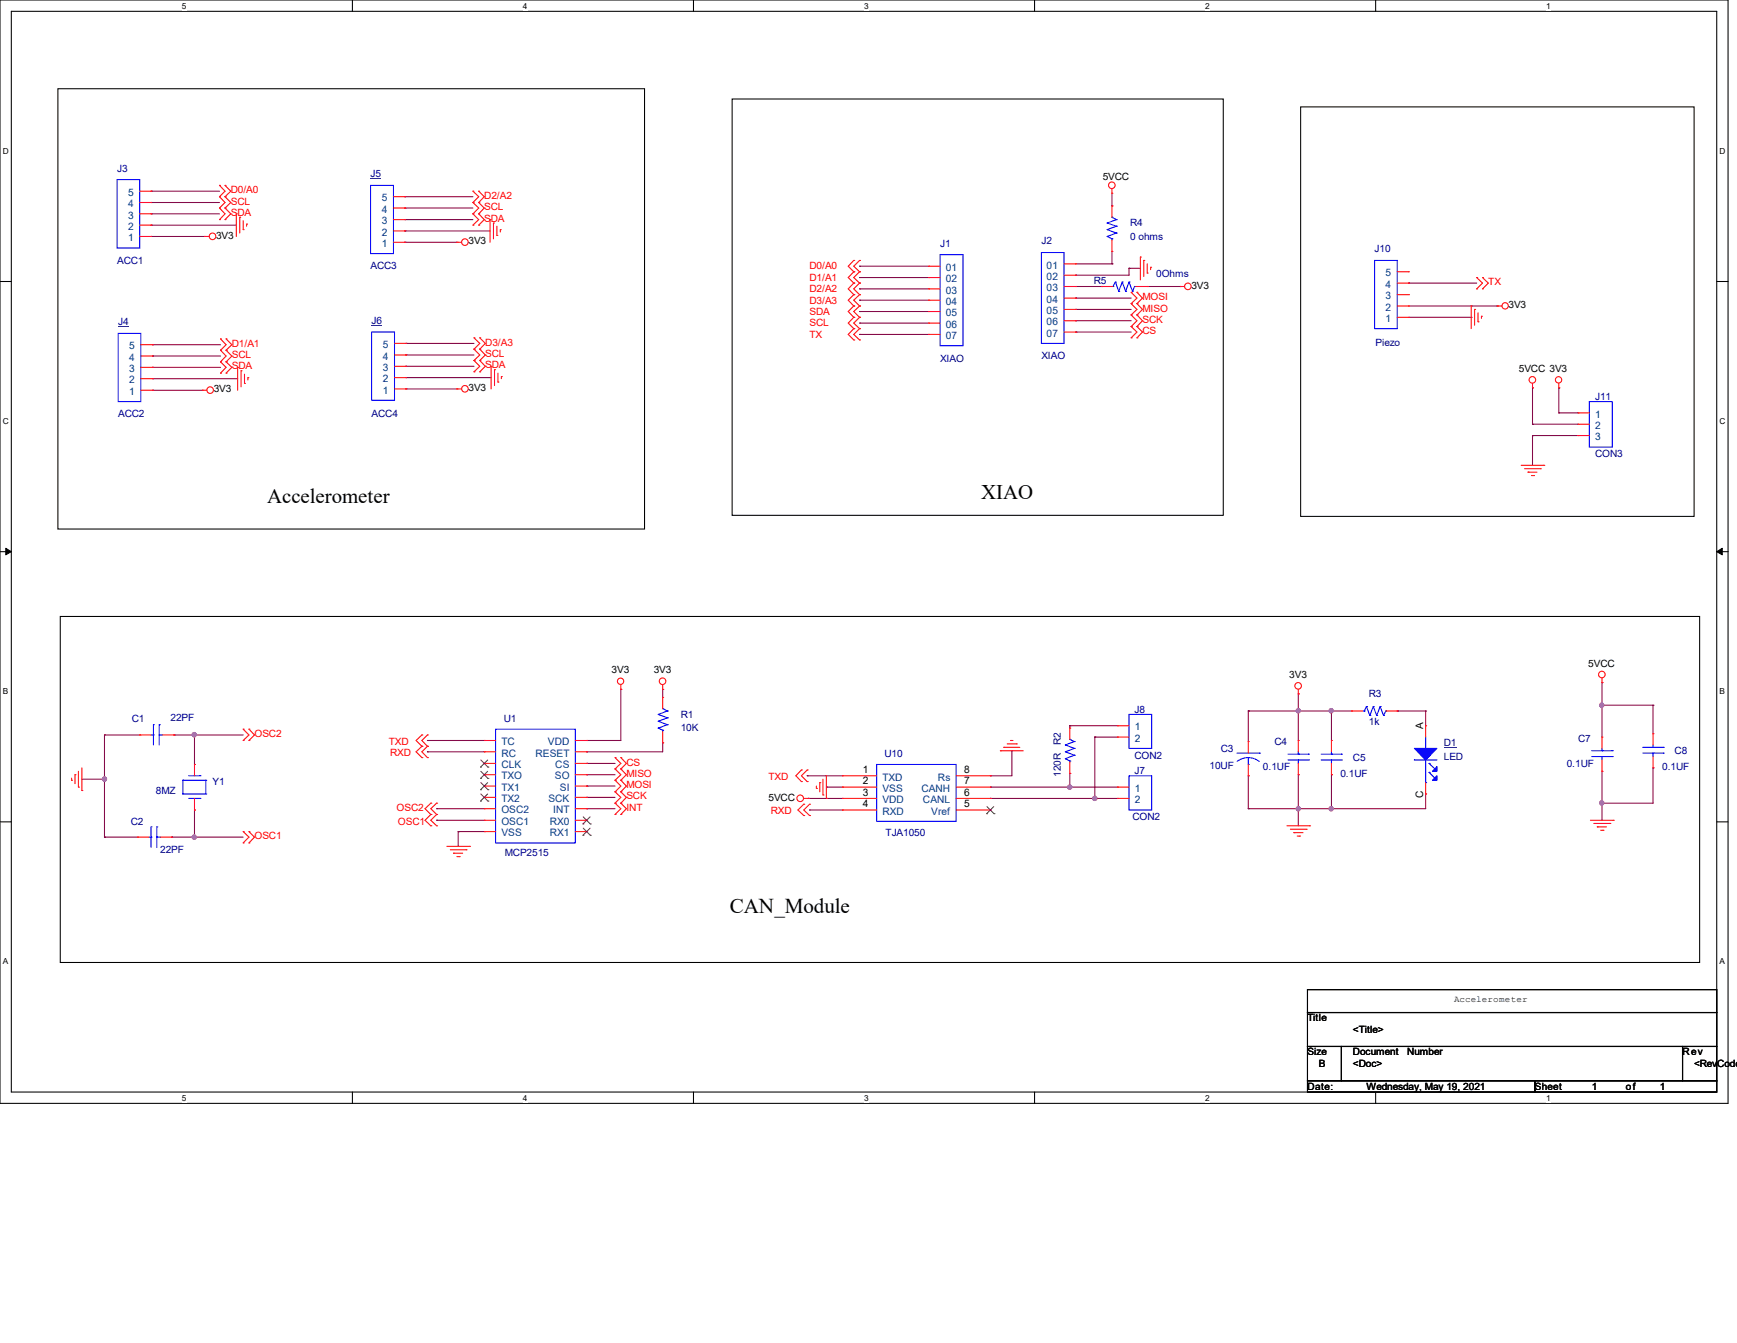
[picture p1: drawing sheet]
<svg xmlns="http://www.w3.org/2000/svg" width="279mm" height="216mm" viewBox="0 0 279 216" stroke-linecap="round" stroke-linejoin="round" font-family="sans-serif">
<path d="M0 0h278v177.4h-278zM1.8 1.8h274.3v173.8h-274.3z" fill="none" stroke="#000" stroke-width=".17"/>
<g fill="#fff">
<path d="M29.3 .2h.7v1.5h-.7z"/>
<path d="M29.3 175.8h.7v1.4h-.7z"/>
</g>
<path d="M56.7 0v1.8M56.7 175.6v1.8" fill="none" stroke="#000" stroke-width=".17"/>
<g fill="#fff">
<path d="M84.1 .2h.7v1.5h-.7z"/>
<path d="M84.1 175.8h.7v1.4h-.7z"/>
</g>
<path d="M111.5 0v1.8M111.5 175.6v1.8" fill="none" stroke="#000" stroke-width=".17"/>
<g fill="#fff">
<path d="M139 .2h.7v1.5h-.7z"/>
<path d="M139 175.8h.7v1.4h-.7z"/>
</g>
<path d="M166.4 0v1.8M166.4 175.6v1.8" fill="none" stroke="#000" stroke-width=".17"/>
<g fill="#fff">
<path d="M193.8 .2h.8v1.5h-.8z"/>
<path d="M193.8 175.8h.8v1.4h-.8z"/>
</g>
<path d="M221.3 0v1.8M221.3 175.6v1.8" fill="none" stroke="#000" stroke-width=".17"/>
<g fill="#fff">
<path d="M248.7 .2h.7v1.5h-.7z"/>
<path d="M248.7 175.8h.7v1.4h-.7z"/>
<path d="M.5 23.5h.9v1.5h-.9z"/>
<path d="M276.6 23.5h.9v1.5h-.9z"/>
<path d="M.5 67h.9v1.5h-.9z"/>
<path d="M276.6 67h.9v1.5h-.9z"/>
</g>
<path d="M0 45.3h1.8M276.1 45.3h1.9" fill="none" stroke="#000" stroke-width=".17"/>
<g fill="#fff">
<path d="M.5 110.4h.8v1.5h-.8z"/>
<path d="M276.6 110.4h.9v1.5h-.9z"/>
</g>
<path d="M0 88.7h1.8M276.1 88.7h1.9" fill="none" stroke="#000" stroke-width=".17"/>
<path d="M.9 88.1l.9 .6-.9 .5zM276.1 88.7l.9-.6v1.1z" fill="#000" stroke="#000" stroke-width=".16"/>
<g fill="#fff">
<path d="M.5 153.8h.8v1.5h-.8z"/>
<path d="M276.6 153.8h.9v1.5h-.9z"/>
</g>
<g fill="none" stroke="#000" stroke-width=".17">
<path d="M9.3 14.3h94.4v70.7h-94.4zM117.8 15.9h79v66.9h-79zM209.2 17.2h63.3v65.8h-63.3zM9.7 99.1h263.7v55.6h-263.7zM0 132.1h1.8M276.1 132.1h1.9M210.3 159.1h65.8v3.7h-65.8zM210.3 162.8h65.8v5.4h-65.8zM210.3 168.2h5.5v5.5h-5.5zM210.3 173.7h36.6v1.9h-36.6zM215.8 168.2h54.8v5.5h-54.8zM246.9 173.7h29.2v1.9h-29.2z"/>
<path d="M270.6 168.2h5.5v5.5h-5.5z"/>
</g>
<g fill="none" stroke="#800040" stroke-width=".17">
<path d="M24.3 38h.1M24.3 36.2h.1M24.3 34.4h.1M24.3 32.6h.1M24.3 30.7h.1M24.3 38h8.6M24.3 36.2h13.7M24.3 34.4h11M24.3 32.6h11M24.3 30.7h11M65.1 38.9h.1M65.1 37.1h.1"/>
<path d="M65.1 35.3h.1M65.1 33.4h.1M65.1 31.6h.1M65.1 38.9h8.4M65.1 37.1h13.7M65.1 35.3h11M65.1 33.4h11M65.1 31.6h11M178.9 33.1h.1M178.9 31.1v2M24.5 59.1h.1M24.5 57.2h.1"/>
<path d="M24.5 55.4h.1M24.5 59.1h11M24.5 57.2h11M24.5 55.4h11M65.3 58.9h.1M65.3 57.1h.1M65.3 55.2h.1M65.3 58.9h10.9M65.3 57.1h10.9M65.3 55.2h10.9M138.3 42.8h.1M138.3 44.6h.1"/>
<path d="M138.3 46.4h.1M138.3 48.3h.1M138.3 50.1h.1M138.3 51.9h.1M138.3 53.8h.1M138.3 42.8h11.1M138.3 44.6h11.1M138.3 46.4h11.1M138.3 48.3h11.1M138.3 50.1h11.1M138.3 51.9h11.1M138.3 53.8h11.1"/>
<path d="M173 47.9h.1M173 49.7h.1M173 51.6h.1M173 53.4h.1M173 44.2h.1M173 47.9h8.9M173 49.7h8.9M173 51.6h8.9M173 53.4h8.9M173 42.4h5.9M173 46.1h4.2M177.2 46.1h.1"/>
<path d="M178.9 42.4h.1M178.9 40.4v2M181.6 43.1h.1M181.6 43.1v1.1h-8.6M181.6 43.1h1.8M184.5 46.1h5.3M189.8 46.1h.1M226.6 45.5h.1M226.6 51h10M226.6 49.2h14.2M226.6 45.5h10.9M236.6 51h.1"/>
<path d="M240.8 49.2h.1M24.5 62.7h.1M24.5 60.9h.1M24.5 62.7h8.1M24.5 60.9h13.7M65.3 62.5h.1M65.3 60.7h.1M65.3 62.5h8.2M65.3 60.7h13.7M246.5 70h.1M246.5 68.2h.1M246.5 62.4h.1"/>
<path d="M246.5 62.4v5.8M246.5 70v4.8M246.5 70h7.3M246.5 68.2h7.3M250.7 66.4h.1M250.7 62.4h.1M250.7 66.4h3.1M250.7 62.4v4M16.8 118.2h.1M16.8 118.2v16.4M16.8 118.2h5.7M28 118.2h.1"/>
<path d="M28 118.2h11.1M31.3 118.2h.1M31.3 118.2v4.7M68.7 119h.1M68.7 119h9.2M94.4 119h.1M99.9 110.8h.1M99.9 110.8v8.2h-5.5M106.6 119.4h.1M106.6 110.8h.1M106.6 119.4v1.5h-12.2M106.6 110.8v1.3"/>
<path d="M172.1 116.7h.1M172.1 116.7v.4M172.1 116.7h7.6M176.1 118.5h.1M176.1 118.5h3.6M176.1 118.5v9.9M200.8 114.3h.1M200.8 114.3v4.9M200.8 114.3h16.6M208.8 114.3h.1M208.8 111.5h.1M208.8 111.5v7.5"/>
<path d="M214.2 114.3h.1M214.2 114.3v4.7M224.7 114.3h.1M224.7 114.3h4.6M229.3 114.3h.1M229.3 114.3v2.4M257.7 113.4h.1M257.7 109.7h.1M257.7 109.7v8.8M257.7 113.4h8.2M265.9 113.4h.1M265.9 113.4v4.5"/>
<path d="M13.2 125.3h3.6M16.8 134.6h.1M16.8 125.3h.1M16.8 134.6h5.3M27.6 134.6h.1M27.6 134.6h11.5M31.3 130.2h.1M31.3 134.6h.1M31.3 130.2v4.4M68.7 120.9h.1M68.7 120.9h9.2M70.2 131.9h.1"/>
<path d="M70.2 130h.1M70.2 131.9h7.7M70.2 130h7.7M73.7 133.7h.1M73.7 133.7v2.4M73.7 133.7h4.2M94.4 120.9h.1M94.4 122.7h.1M94.4 124.5h.1M94.4 126.4h.1M94.4 128.2h.1M94.4 130h.1"/>
<path d="M94.4 130h4.5M94.4 122.7h4.5M94.4 124.5h4.5M94.4 126.4h4.5M94.4 128.2h4.5M129.8 124.7h.1M129.8 124.7h5.7M130 128.4h.1M130 128.4h5.5M130.2 130.2h.1M130.2 130.2h5.3M132.9 126.5h.1"/>
<path d="M132.9 126.5h2.6M159.3 124.7h.1M159.3 126.5h.1M159.3 128.4h.1M159.3 126.5h20.4M159.3 128.4h20.4M162.8 120.7h.1M162.8 120.7v4h-3.5M172.1 126.5h.1M172.1 124.3h.1M172.1 124.3v2.2M176.1 128.4h.1"/>
<path d="M200.8 124.7h.1M200.8 130h.1M200.8 124.7v5.3M208.8 124.5h.1M208.8 130h.1M208.8 124.5v8.3M214.2 124.5h.1M214.2 130h.1M214.2 124.5v5.5M229.3 127.6h.1M229.3 127.6v2.4h-28.5M257.7 124h.1"/>
<path d="M257.7 129.1h.1M257.7 124v7.9M265.9 123.4h.1M265.9 123.4v5.7h-8.2"/>
</g>
<g fill="#f0f" stroke="#f0f" stroke-width=".17">
<circle cx="16.8" cy="125.2" r=".35"/>
<circle cx="31.2" cy="118.1" r=".35"/>
<circle cx="31.2" cy="134.6" r=".35"/>
<circle cx="176.1" cy="128.4" r=".35"/>
<circle cx="172.1" cy="126.5" r=".35"/>
<circle cx="214.1" cy="114.3" r=".35"/>
<circle cx="208.8" cy="114.3" r=".35"/>
<circle cx="214.1" cy="130" r=".35"/>
<circle cx="208.8" cy="130" r=".35"/>
<circle cx="257.6" cy="113.4" r=".35"/>
<circle cx="257.6" cy="129.1" r=".35"/>
</g>
<g fill="none" stroke="#f00" stroke-width=".17">
<path d="M32.9 38h.1M32.9 38h.8M35.3 35.3h.1M35.3 33.4h.1M35.3 31.6h.1M35.3 29.8h.1M35.3 33.4l.9 1-.9 .9M35.3 31.6l.9 1-.9 .8M35.3 29.8l.9 .9-.9 .9M36.2 35.3h.1M36.2 33.4h.1M36.2 31.6h.1"/>
<path d="M36.2 29.8h.1M36.2 33.4l.9 1-.9 .9M36.2 31.6l.9 1-.9 .8M36.2 29.8l.9 .9-.9 .9M38 34.4h.1M38 34.4v3.6M38.6 34.9h.1M38.6 34.9v2.6M39.1 36.9h.1M39.1 35.5v1.4M39.7 36h.1M39.7 36v.4"/>
<path d="M73.5 38.9h.1M73.5 38.9h.8M76.1 36.2h.1M76.1 34.4h.1M76.1 32.6h.1M76.1 30.7h.1M76.1 34.4l.9 .9-.9 .9M76.1 32.6l.9 .8-.9 1M76.1 30.7l.9 .9-.9 1M77 36.2h.1M77 34.4h.1M77 32.6h.1"/>
<path d="M77 30.7h.1M77 34.4l.9 .9-.9 .9M77 32.6l.9 .8-.9 1M77 30.7l.9 .9-.9 1M78.8 35.3h.1M78.8 35.3v3.6M79.4 35.9h.1M79.4 35.9v2.5M79.9 37.8h.1M79.9 36.4v1.4M80.5 36.9h.1M80.5 36.9v.4"/>
<path d="M178.9 31.1h.1M178.9 30.4v.7M35.5 60h.1M35.5 58.2h.1M35.5 56.3h.1M35.5 54.5h.1M35.5 58.2l.9 .9-.9 .9M35.5 56.3l.9 .9-.9 1M35.5 54.5l.9 .9-.9 .9M36.4 60h.1M36.4 58.2h.1M36.4 56.3h.1"/>
<path d="M36.4 54.5h.1M36.4 58.2l.9 .9-.9 .9M36.4 56.3l.9 .9-.9 1M36.4 54.5l.9 .9-.9 .9M38.2 59.1h.1M38.2 59.1v3.6M38.8 59.6h.1M38.8 59.6v2.6M76.2 59.8h.1M76.2 58h.1M76.2 56.1h.1M76.2 54.3h.1"/>
<path d="M76.2 58l1 .9-1 .9M76.2 56.1l1 1-1 .9M76.2 54.3l1 .9-1 .9M77.2 59.8h.1M77.2 58h.1M77.2 56.1h.1M77.2 54.3h.1M77.2 58l.9 .9-.9 .9M77.2 56.1l.9 1-.9 .9M77.2 54.3l.9 .9-.9 .9M79 58.9h.1M79 58.9v3.6"/>
<path d="M79.5 59.4h.1M79.5 59.4v2.6M80.1 60v1.4M137.3 43.7h.1M137.3 45.5h.1M137.3 41.9h.1M137.3 47.4h.1M137.3 49.2h.1M137.3 51h.1M137.3 52.8h.1M137.3 54.7h.1M137.3 43.7l-.9 .9 .9 .9"/>
<path d="M137.3 41.9l-.9 .9 .9 .9M137.3 45.5l-.9 .9 .9 1M137.3 47.4l-.9 .9 .9 .9M137.3 49.2l-.9 .9 .9 .9M137.3 51l-.9 .9 .9 .9M137.3 52.8l-.9 1 .9 .9M138.3 43.7h.1M138.3 45.5h.1M138.3 41.9h.1M138.3 47.4h.1M138.3 49.2h.1M138.3 51h.1"/>
<path d="M138.3 52.8h.1M138.3 54.7h.1M138.3 43.7l-1 .9 1 .9M138.3 41.9l-1 .9 1 .9M138.3 45.5l-1 .9 1 1M138.3 47.4l-1 .9 1 .9M138.3 49.2l-1 .9 1 .9M138.3 51l-1 .9 1 .9M138.3 52.8l-1 1 1 .9M177.2 46.1h.1M177.2 46.1h1.8M181.9 48.8h.1"/>
<path d="M181.9 47h.1M181.9 50.6h.1M181.9 52.5h.1M181.9 54.3h.1M181.9 47l1 .9-1 .9M181.9 48.8l1 .9-1 .9M181.9 50.6l1 1-1 .9M181.9 52.5l1 .9-1 .9M182.7 46.1h1.8M182.9 48.8h.1M182.9 47h.1M182.9 50.6h.1"/>
<path d="M182.9 52.5h.1M182.9 54.3h.1M182.9 47l.9 .9-.9 .9M182.9 48.8l.9 .9-.9 .9M182.9 50.6l.9 1-.9 .9M182.9 52.5l.9 .9-.9 .9M183.4 41.3h.1M183.4 41.3v3.7M184 41.9h.1M184 41.9v2.5M184.5 43.9h.1M184.5 46.1h.1"/>
<path d="M184.5 42.4v1.5M185.1 43h.1M185.1 43v.3M189.8 46.1h.1M189.8 46.1h.7M236.6 49.2h.1M236.6 49.2v3.6M237.2 49.7h.1M237.2 49.7v2.6M237.5 46.4h.1M237.5 44.6h.1M237.5 44.6l1 .9-1 .9"/>
<path d="M237.7 51.7h.1M237.7 50.3v1.4M238.3 50.8h.1M238.3 50.8v.4M238.5 46.4h.1M238.5 44.6h.1M238.5 44.6l.9 .9-.9 .9M240.8 49.2h.1M240.8 49.2h.8M32.6 62.7h.1M32.6 62.7h.7M39.3 61.6h.1"/>
<path d="M39.3 60.2v1.4M39.9 60.7h.1M39.9 60.7v.4M73.5 62.5h.1M73.5 62.5h.8M80.1 61.4h.1M80.6 60.5h.1M80.6 60.5v.4M244.7 74.8h3.6M245.2 75.4h2.6M245.8 75.9h.1M245.8 75.9h1.4"/>
<path d="M246.3 76.5h.4M246.5 62.4h.1M246.5 61.6v.8M246.7 76.5h.1M247.8 75.4h.1M248.3 74.8h.1M250.7 62.4h.1M250.7 61.6v.8M39.1 119h.1M39.1 117.2h.1M39.1 117.2l.9 1-.9 .8M40 119h.1"/>
<path d="M40 117.2h.1M40 117.2l.9 1-.9 .8M67.9 118.2h.1M67.9 120h.1M67.9 118.2l-1 .8 1 1M67.9 120l-1 .9 1 .9M68.7 118.2h.1M68.7 120h.1M68.7 118.2l-.8 .8 .8 1M68.7 120l-.8 .9 .8 .9M99.9 110.8h.1M99.9 110.1v.7"/>
<path d="M106.6 110.8h.1M106.6 110.1v.7M162 119.6h1.5M162.6 119h.1M162.6 119h.3M163.5 119.6h.1M208.8 111.5h.1M208.8 110.8v.7M257.7 109.7h.1M257.7 109v.7M11.5 125.4h.1M11.5 125.1v.3"/>
<path d="M12.1 124.5h.1M12.1 124.5v1.5M12.6 126.5h.1M12.6 124v2.5M13.2 127.1h.1M13.2 123.4v3.7M39.1 135.5h.1M39.1 133.7h.1M39.1 133.7l.9 .9-.9 .9M40 135.5h.1M40 133.7h.1M40 133.7l.9 .9-.9 .9"/>
<path d="M67.9 121.8h.1M68.7 121.8h.1M69.3 130.9h.1M69.3 132.8h.1M69.3 129.1h.1M69.3 130.9l-.9 1 .9 .9M69.3 129.1l-.9 .9 .9 .9M70.2 130.9h.1M70.2 132.8h.1M70.2 129.1h.1M70.2 130.9l-.9 1 .9 .9M70.2 129.1l-.9 .9 .9 .9"/>
<path d="M71.9 136.1h3.6M72.4 136.6h2.6M72.9 137.2h.1M72.9 137.2h1.5M73.5 137.7h.4M73.9 137.7h.1M75 136.6h.1M75.5 136.1h.1M98.9 130.9h.1M98.9 129.1h.1M98.9 127.3h.1M98.9 125.4h.1"/>
<path d="M98.9 123.6h.1M98.9 121.8h.1M98.9 129.1l1 .9-1 .9M98.9 127.3l1 .9-1 .9M98.9 125.4l1 1-1 .9M98.9 123.6l1 .9-1 .9M98.9 121.8l1 .9-1 .9M99.9 130.9h.1M99.9 129.1h.1M99.9 127.3h.1M99.9 125.4h.1M99.9 123.6h.1"/>
<path d="M99.9 121.8h.1M99.9 129.1l.9 .9-.9 .9M99.9 127.3l.9 .9-.9 .9M99.9 125.4l.9 1-.9 .9M99.9 123.6l.9 .9-.9 .9M99.9 121.8l.9 .9-.9 .9M128.9 123.8h.1M128.9 125.6h.1M128.9 123.8l-.9 .9 .9 .9M129.3 129.3h.1M129.3 131.1h.1M129.3 128.4h.7"/>
<path d="M129.3 129.3l-.9 .9 .9 .9M129.8 123.8h.1M129.8 125.6h.1M129.8 123.8l-.9 .9 .9 .9M130 128.4h.1M130.2 129.3h.1M130.2 131.1h.1M130.2 129.3l-.9 .9 .9 .9M131.3 126.7h.1M131.3 126.4v.3M131.9 125.8h.1M131.9 125.8v1.5"/>
<path d="M132.4 127.8h.1M132.4 125.3v2.5M132.9 128.4h.1M132.9 124.7v3.7M160.9 120.7h.1M160.9 120.7h3.7M161.5 120.1h.1M161.5 120.1h2.5M207 132.8h3.7M207.6 133.3h2.5M208.1 133.9h.1M208.1 133.9h1.5"/>
<path d="M208.7 134.4h.3M209 134.4h.1M210.1 133.3h.1M210.7 132.8h.1M255.8 131.9h3.7M256.4 132.4h2.6M256.9 132.9h.1M256.9 132.9h1.5M257.5 133.5h.4M257.9 133.5h.1M259 132.4h.1M259.5 131.9h.1"/>
<circle cx="34.2" cy="38" r=".53"/>
<circle cx="74.8" cy="38.9" r=".53"/>
<circle cx="178.8" cy="29.8" r=".53"/>
<circle cx="191.1" cy="46" r=".53"/>
<circle cx="242.1" cy="49.2" r=".51"/>
<circle cx="33.8" cy="62.7" r=".53"/>
<circle cx="74.8" cy="62.5" r=".53"/>
<circle cx="246.5" cy="61.1" r=".53"/>
<circle cx="250.7" cy="61.1" r=".51"/>
<circle cx="99.8" cy="109.5" r=".51"/>
<circle cx="106.6" cy="109.5" r=".53"/>
<circle cx="208.8" cy="110.3" r=".53"/>
<circle cx="257.7" cy="108.4" r=".53"/>
<circle cx="128.7" cy="128.3" r=".53"/>
</g>
<g fill="none" stroke="#00f" stroke-width=".17">
<path d="M59.8 53.4h3.7v10.9h-3.7zM179 46.1h.1M179.4 45.3h.1M179.4 45.3l.6 1.5M179.4 45.3l-.4 .8M180 46.8h.1M180.5 45.3h.1M180.5 45.3l.6 1.5M180.5 45.3l-.5 1.5M181.1 46.8h.1M181.6 45.3h.1M181.6 45.3l.6 1.5"/>
<path d="M181.6 45.3l-.5 1.5M182.2 46.8h.1M182.5 46.1h.1M182.5 46.1l-.3 .7M182.5 46.1h.2"/>
</g>
<path d="M59.8 52.2h1.7v.2h-1.7z" fill="#000080"/>
<g fill="none" stroke="#f00" stroke-width=".17">
<path d="M22.5 38h1.8M22.5 36.2h1.8M22.5 34.4h1.8M22.5 32.6h1.8M22.5 30.7h1.8M24.3 38h.1M24.3 36.2h.1M24.3 34.4h.1M24.3 32.6h.1M24.3 30.7h.1M178.9 33.1h.1M178.9 33.1v1.8"/>
<path d="M178.9 38.6v1.8M63.5 58.9h1.8M63.5 57.1h1.8M63.5 55.2h1.8M65.3 58.9h.1M65.3 57.1h.1M65.3 55.2h.1M149.4 42.8h.1M149.4 44.6h.1M149.4 46.4h.1M149.4 48.3h.1M149.4 50.1h.1"/>
<path d="M149.4 51.9h.1M149.4 53.8h.1M149.4 42.8h1.8M149.4 44.6h1.8M149.4 46.4h1.8M149.4 48.3h1.8M149.4 50.1h1.8M149.4 51.9h1.8M149.4 53.8h1.8M178.9 40.4h.1M63.5 62.5h1.8M63.5 60.7h1.8"/>
<path d="M65.3 62.5h.1M65.3 60.7h.1M22.5 118.2h.1M22.5 118.2h1.8M26.2 118.2h1.8M28 118.2h.1M77.9 119h.1M77.9 119h1.8M92.5 119h1.9M94.4 119h.1M172.1 117.1h.1M172.1 117.1v1.8"/>
<path d="M179.7 116.7h.1M179.7 118.5h.1M179.7 116.7h1.9M179.7 118.5h1.9M200.8 119.2h.1M200.8 119.2v1.9M77.9 120.9h.1M77.9 122.7h.1M77.9 124.5h.1M77.9 126.4h.1M77.9 128.2h.1M77.9 130h.1"/>
<path d="M77.9 131.9h.1M77.9 133.7h.1M77.9 120.9h1.8M77.9 122.7h1.8M77.9 124.5h1.8M77.9 126.4h1.8M77.9 128.2h1.8M77.9 130h1.8M77.9 131.9h1.8M77.9 133.7h1.8M92.5 120.9h1.9M92.5 122.7h1.9"/>
<path d="M92.5 124.5h1.9M92.5 126.4h1.9M92.5 128.2h1.9M92.5 130h1.9M92.5 131.9h1.9M92.5 133.7h1.9M94.4 133.7h.1M94.4 131.9h.1M94.4 130h.1M94.4 128.2h.1M94.4 126.4h.1M94.4 124.5h.1"/>
<path d="M94.4 122.7h.1M94.4 120.9h.1M172.1 124.3h.1M172.1 122.5v1.8M200.8 124.7h.1M200.8 122.9v1.8"/>
</g>
<g fill="none" stroke="#00f" stroke-width=".17">
<path d="M18.8 28.9h3.7v11h-3.7zM59.6 29.8h3.7v11h-3.7zM178.1 38h.1M178.1 36.9h.1M178.1 35.9h.1M178.1 38l.8 .4M178.1 36.9l1.5 .6M178.1 35.9l1.5 .5M178.9 34.9h.1M178.9 38.4h.1M178.9 34.9l.7 .4M178.9 38.4v.2"/>
<path d="M179.6 37.5h.1M179.6 36.4h.1M179.6 35.3h.1M179.6 37.5l-1.5 .5M179.6 36.4l-1.5 .5M179.6 35.3l-1.5 .6M151.2 40.9h3.7v14.7h-3.7zM24.3 118.2h.4M24.7 118.2h.1M24.7 116.5h.1M24.7 116.5v3.3M25.6 116.5h.1"/>
<path d="M25.6 118.2h.1M25.6 118.2h.6M25.6 116.5v3.3M79.7 117.2h12.8v18.3h-12.8zM171.4 119.8h.1M171.4 119.8l1.4 .5M172.1 118.9h.1M172.1 118.9l.7 .3M172.8 119.2h.1M172.8 119.2l-1.4 .6M181.6 114.9h3.7v5.4h-3.7zM171.4 122h.1"/>
<path d="M171.4 120.9h.1M171.4 122l.7 .3M171.4 120.9l1.4 .5M172.1 122.3h.1M172.1 122.3v.2M172.8 121.4h.1M172.8 120.3h.1M172.8 121.4l-1.4 .6M172.8 120.3l-1.4 .6M199 121.1h3.6M200.8 122.9h.1M200.8 121.8l.7 .1 1.1 .5"/>
<path d="M200.8 121.8l-.8 .1-1 .5M200.8 121.8v1.1M202.6 121.1h.1"/>
</g>
<g fill="none" stroke="#804000" stroke-width=".16">
<path d="M77.3 123.3h.1M77.3 125.1h.1M77.3 127h.1M77.3 128.8h.1M77.3 122.2l1.2 1.1M77.3 124l1.2 1.1M77.3 125.8l1.2 1.2M77.3 127.6l1.2 1.2M78.4 122.2l-1.1 1.1M78.4 124l-1.1 1.1M78.4 125.8l-1.1 1.2M78.4 127.6l-1.1 1.2"/>
<path d="M78.5 123.3h.1M78.5 125.1h.1M78.5 127h.1M78.5 128.8h.1M93.8 134.3h.1M93.8 132.5h.1M93.8 133.1l1.2 1.2M93.8 131.3l1.2 1.2M94.9 133.1l-1.1 1.2M94.9 131.3l-1.1 1.2M95 134.3h.1M95 132.5h.1"/>
</g>
<path d="M59.6 28.7h1.7v.1h-1.7z" fill="#000080"/>
<g fill="none" stroke="#f00" stroke-width=".17">
<path d="M63.3 38.9h1.8M63.3 37.1h1.8M63.3 35.3h1.8M63.3 33.4h1.8M63.3 31.6h1.8M65.1 38.9h.1M65.1 37.1h.1M65.1 35.3h.1M65.1 33.4h.1M65.1 31.6h.1M171.2 53.4h1.8M171.2 51.6h1.8"/>
<path d="M171.2 49.7h1.8M171.2 47.9h1.8M171.2 46.1h1.8M171.2 44.2h1.8M171.2 42.4h1.8M173 53.4h.1M173 51.6h.1M173 49.7h.1M173 47.9h.1M173 46.1h.1M173 44.2h.1M173 42.4h.1"/>
<path d="M224.7 51h1.9M224.7 49.2h1.9M224.7 47.4h1.9M224.7 45.5h1.9M224.7 43.7h1.9M226.6 51h.1M226.6 49.2h.1M226.6 47.4h.1M226.6 45.5h.1M226.6 43.7h.1M208.8 119h.1M208.8 119v1.9"/>
<path d="M214.2 119h.1M214.2 119v1.9M257.7 118.5h.1M257.7 118.5v1.8M22.1 134.6h.1M22.1 134.6h1.9M25.8 134.6h1.8M27.6 134.6h.1M31.3 130.2h.1M31.3 122.9h.1M31.3 122.9v1.8M31.3 128.4v1.8"/>
<path d="M135.5 126.5h.1M135.5 130.2h.1M135.5 124.7h.1M135.5 128.4h.1M135.5 128.4h5.5M135.5 126.5h5.5M135.5 130.2h5.5M135.5 124.7h5.5M153.8 128.4h5.5M153.8 126.5h5.5M153.8 130.2h5.5M153.8 124.7h5.5"/>
<path d="M159.3 128.4h.1M159.3 126.5h.1M159.3 130.2h.1M159.3 124.7h.1M208.8 124.5h.1M208.8 122.7v1.8M214.2 124.5h.1M214.2 122.7v1.8M257.7 124h.1M257.7 122.2v1.8"/>
</g>
<g fill="none" stroke="#00f" stroke-width=".17">
<path d="M19 53.6h3.6v11h-3.6zM167.5 40.6h3.7v14.6h-3.7zM221.1 41.9h3.6v10.9h-3.6zM24 134.6h.3M24.3 134.6h.1M24.3 132.9h.1M24.3 132.9v3.3M25.2 132.9h.1M25.2 134.6h.1M25.2 134.6h.6M25.2 132.9v3.3M29.4 125.4h.1"/>
<path d="M29.4 127.6h.1M29.4 127.6h3.7M29.4 125.4h3.7M29.4 125.4v2.2M30.4 128.4h1.8M30.4 124.7h1.8M32.2 128.4h.1M32.2 124.7h.1M33.1 127.6h.1M33.1 125.4h.1M33.1 125.4v2.2M141 122.9h12.8v9.1h-12.8z"/>
<path d="M207.2 122.2h3.3M207.2 121.2h3.3M208.8 121.2h.1M208.8 122.2h.1M208.8 120.9v.3M208.8 122.2v.5M210.5 122.2h.1M210.5 121.2h.1M212.5 122.2h3.3M212.5 121.2h3.3M214.2 121.2h.1M214.2 122.2h.1"/>
<path d="M214.2 120.9v.3M214.2 122.2v.5M215.8 122.2h.1M215.8 121.2h.1M256 121.6h3.3M256 120.7h3.3M257.7 120.7h.1M257.7 121.6h.1M257.7 120.3v.4M257.7 121.6v.6M259.3 121.6h.1M259.3 120.7h.1"/>
</g>
<path d="M158.7 130.8h.1M158.7 129.7l1.2 1.1M159.9 129.7l-1.2 1.1M159.9 130.8h.1" fill="none" stroke="#804000" stroke-width=".16"/>
<path d="M19 52.5h1.7v.1h-1.7z" fill="#000080"/>
<g fill="none" stroke="#f00" stroke-width=".17">
<path d="M22.6 59.1h1.9M22.6 57.2h1.9M22.6 55.4h1.9M24.5 59.1h.1M24.5 57.2h.1M24.5 55.4h.1M22.6 62.7h1.9M22.6 60.9h1.9M24.5 62.7h.1M24.5 60.9h.1M253.8 66.4h.1M253.8 68.2h.1"/>
<path d="M253.8 70h.1M253.8 66.4h1.9M253.8 68.2h1.9M253.8 70h1.9M106.6 112.1h.1M106.6 119.4h.1M106.6 112.1v1.8M106.6 117.6v1.8M217.4 114.3h.1M217.4 114.3h1.8M222.9 114.3h1.8M224.7 114.3h.1"/>
<path d="M229.3 116.7h.1M229.3 116.7v1.8M265.9 117.9h.1M265.9 117.9v1.9M179.7 126.5h.1M179.7 128.4h.1M179.7 126.5h1.9M179.7 128.4h1.9M229.3 127.6h.1M229.3 125.8v1.8M265.9 123.4h.1M265.9 121.6v1.8"/>
</g>
<g fill="#00f" stroke="#00f" stroke-width=".17">
<path d="M227.5 120.3h3.6l-1.8 1.9z"/>
<path d="M231.1 123.2v.8h-.7z"/>
<path d="M231.1 124.7v.7h-.7z"/>
</g>
<g fill="none" stroke="#00f" stroke-width=".17">
<path d="M255.7 64.6h3.6v7.3h-3.6zM105.9 117.1h.1M105.9 116h.1M105.9 114.9h.1M105.9 117.1l.7 .3M105.9 116l1.5 .5M105.9 114.9l1.5 .5M106.6 113.9h.1M106.6 117.4h.1M106.6 113.9l.8 .4M106.6 117.4v.2M107.4 116.5h.1"/>
<path d="M107.4 115.4h.1M107.4 114.3h.1M107.4 116.5l-1.5 .6M107.4 115.4l-1.5 .6M107.4 114.3l-1.5 .6M219.2 114.3h.3M219.5 114.3h.1M219.8 113.6h.1M219.8 113.6l-.3 .7M219.8 113.6l.5 1.4M220.3 115h.1M220.9 113.6h.1"/>
<path d="M220.9 113.6l-.6 1.4M220.9 113.6l.5 1.4M221.4 115h.1M222 113.6h.1M222 113.6l-.6 1.4M222 113.6l.5 1.4M222.5 115h.1M222.9 114.3h.1M222.9 114.3l-.4 .7M229.3 118.5v1.8M265.9 119.8v.3M181.6 124.7h3.7v5.5h-3.7z"/>
<path d="M227.5 122.2h.1M227.5 122.2h3.6M229.3 120.3h.1M229.3 125.8h.1M229.3 122.2v3.6M229.9 122.7h.1M229.9 124.2h.1M229.9 122.7l.9 .9M229.9 124.2l.9 .9M264.2 121.1h3.3M264.2 120.1h3.3M265.9 120.1h.1"/>
<path d="M265.9 121.1h.1M265.9 121.1v.5M267.5 121.1h.1M267.5 120.1h.1"/>
</g>
<path d="M232.2 120.2h2.1" fill="none" stroke="#000080" stroke-width=".16"/>
<g fill="#f0f" stroke="#f0f" stroke-width=".17">
<circle cx="16.8" cy="125.2" r=".35"/>
<circle cx="31.2" cy="118.1" r=".35"/>
<circle cx="31.2" cy="134.6" r=".35"/>
<circle cx="176.1" cy="128.4" r=".35"/>
<circle cx="172.1" cy="126.5" r=".35"/>
<circle cx="214.1" cy="114.3" r=".35"/>
<circle cx="208.8" cy="114.3" r=".35"/>
<circle cx="214.1" cy="130" r=".35"/>
<circle cx="208.8" cy="130" r=".35"/>
<circle cx="257.6" cy="113.4" r=".35"/>
<circle cx="257.6" cy="129.1" r=".35"/>
</g>
<g font-size="3.4">
<text x="43" y="80.9">Accelerometer</text>
<text x="157.8" y="80.2">XIAO</text>
<text x="117.4" y="146.7">CAN_Module</text>
</g>
<g font-size="1.7" fill="#004080">
<text x="20.6" y="35.1">3</text>
<text x="20.6" y="33.3">4</text>
<text x="20.6" y="31.5">5</text>
<text x="61.4" y="34.2">4</text>
<text x="61.4" y="32.4">5</text>
<text x="20.6" y="38.8">1</text>
<text x="20.6" y="37">2</text>
<text x="61.4" y="39.7">1</text>
<text x="61.4" y="37.9">2</text>
<text x="61.4" y="36.1">3</text>
<text x="152.1" y="43.6">01</text>
<text x="152.1" y="45.4">02</text>
<text x="152.1" y="47.2">03</text>
<text x="168.4" y="46.8">03</text>
<text x="168.4" y="45">02</text>
<text x="168.4" y="43.2">01</text>
<text x="222.9" y="46.3">4</text>
<text x="222.9" y="44.4">5</text>
<text x="152.1" y="49">04</text>
<text x="152.1" y="50.8">05</text>
<text x="152.1" y="52.7">06</text>
<text x="168.4" y="52.3">06</text>
<text x="168.4" y="50.5">05</text>
<text x="168.4" y="48.7">04</text>
<text x="222.9" y="51.8">1</text>
<text x="222.9" y="50">2</text>
<text x="222.9" y="48.1">3</text>
<text x="20.8" y="59.8">3</text>
<text x="20.8" y="58">4</text>
<text x="20.8" y="56.2">5</text>
<text x="61.6" y="59.6">3</text>
<text x="61.6" y="57.8">4</text>
<text x="61.6" y="56">5</text>
<text x="152.1" y="54.5">07</text>
<text x="168.4" y="54.1">07</text>
<text x="20.8" y="63.5">1</text>
<text x="20.8" y="61.6">2</text>
<text x="61.6" y="63.3">1</text>
<text x="61.6" y="61.5">2</text>
<text x="256.6" y="67.1">1</text>
<text x="256.6" y="69">2</text>
<text x="256.6" y="70.8">3</text>
<text x="80.6" y="119.8">TC</text>
<text x="88.1" y="119.8">VDD</text>
<text x="182.5" y="117.4">1</text>
<text x="182.5" y="119.3">2</text>
<text x="80.6" y="121.6">RC</text>
<text x="80.6" y="123.5">CLK</text>
<text x="80.6" y="125.3">TXO</text>
<text x="86.1" y="121.6">RESET</text>
<text x="89.2" y="125.3">SO</text>
<text x="89.3" y="123.5">CS</text>
<text x="141.9" y="125.5">TXD</text>
<text x="150.9" y="125.5">Rs</text>
<text x="80.6" y="127.1">TX1</text>
<text x="80.6" y="128.9">TX2</text>
<text x="80.6" y="130.8">OSC2</text>
<text x="88.2" y="128.9">SCK</text>
<text x="89" y="130.8">INT</text>
<text x="90" y="127.1">SI</text>
<text x="141.9" y="127.3">VSS</text>
<text x="141.9" y="131">RXD</text>
<text x="141.9" y="129.1">VDD</text>
<text x="148.2" y="127.3">CANH</text>
<text x="148.5" y="129.1">CANL</text>
<text x="149.8" y="131">Vref</text>
<text x="182.5" y="127.3">1</text>
<text x="182.5" y="129.1">2</text>
<text x="80.6" y="132.6">OSC1</text>
<text x="80.6" y="134.5">VSS</text>
<text x="88.4" y="134.5">RX1</text>
<text x="88.4" y="132.6">RX0</text>
</g>
<g font-size="1.7">
<text x="228.9" y="117.2" transform="rotate(-90 228.9 117.2)">A</text>
<text x="138.8" y="124.3">1</text>
<text x="155.1" y="124.3">8</text>
<text x="138.8" y="126.1">2</text>
<text x="138.8" y="129.8">4</text>
<text x="138.8" y="127.9">3</text>
<text x="155.1" y="127.9">6</text>
<text x="155.1" y="126.1">7</text>
<text x="155.1" y="129.8">5</text>
<text x="228.9" y="128.3" transform="rotate(-90 228.9 128.3)">C</text>
</g>
<g font-size="1.6" fill="#000080">
<text x="18.8" y="27.6">J3</text>
<text x="59.6" y="28.5">J5</text>
<text x="151.2" y="39.7">J1</text>
<text x="167.5" y="39.3">J2</text>
<text x="181.8" y="36.4">R4</text>
<text x="181.8" y="38.6">0 ohms</text>
<text x="221.1" y="40.6">J10</text>
<text x="18.8" y="42.4">ACC1</text>
<text x="59.6" y="43.3">ACC3</text>
<text x="175.9" y="45.7">R5</text>
<text x="186" y="44.6">0Ohms</text>
<text x="19" y="52.3">J4</text>
<text x="59.8" y="52.1">J6</text>
<text x="151.2" y="58.1">XIAO</text>
<text x="167.5" y="57.7">XIAO</text>
<text x="221.3" y="55.6">Piezo</text>
<text x="256.6" y="64.3">J11</text>
<text x="19" y="67.1">ACC2</text>
<text x="59.8" y="67.1">ACC4</text>
<text x="256.6" y="73.5">CON3</text>
<text x="220.2" y="112.1">R3</text>
<text x="21.2" y="116.1">C1</text>
<text x="27.4" y="115.9">22PF</text>
<text x="81" y="116.1">U1</text>
<text x="109.5" y="115.4">R1</text>
<text x="109.5" y="117.6">10K</text>
<text x="170.6" y="119.8" transform="rotate(-90 170.6 119.8)">R2</text>
<text x="182.5" y="114.6">J8</text>
<text x="205" y="119.8">C4</text>
<text x="220.2" y="116.6">1k</text>
<text x="232.2" y="119.9">D1</text>
<text x="253.8" y="119.2">C7</text>
<text x="142.3" y="121.8">U10</text>
<text x="170.6" y="124.9" transform="rotate(-90 170.6 124.9)">120R</text>
<text x="182.5" y="122">CON2</text>
<text x="182.5" y="124.5">J7</text>
<text x="194.6" y="123.6">10UF</text>
<text x="196.4" y="120.9">C3</text>
<text x="203.2" y="123.8">0.1UF</text>
<text x="215.6" y="124.9">0.1UF</text>
<text x="217.6" y="122.3">C5</text>
<text x="232.2" y="122.1">LED</text>
<text x="252" y="123.2">0.1UF</text>
<text x="267.4" y="123.8">0.1UF</text>
<text x="269.4" y="121.2">C8</text>
<text x="25.1" y="127.6">8MZ</text>
<text x="34.2" y="126.2">Y1</text>
<text x="182.2" y="131.8">CON2</text>
<text x="21" y="132.5">C2</text>
<text x="25.8" y="137.1">22PF</text>
<text x="81.2" y="137.7">MCP2515</text>
<text x="142.4" y="134.4">TJA1050</text>
</g>
<g font-size="1.6">
<text x="177.4" y="28.9">5VCC</text>
<text x="34.8" y="38.4">3V3</text>
<text x="75.4" y="39.3">3V3</text>
<text x="191.6" y="46.4">3V3</text>
<text x="242.7" y="49.5">3V3</text>
<text x="244.3" y="59.8">5VCC 3V3</text>
<text x="34.4" y="63.1">3V3</text>
<text x="75.4" y="62.9">3V3</text>
<text x="255.5" y="107.1">5VCC</text>
<text x="98.4" y="108.2">3V3</text>
<text x="105.2" y="108.2">3V3</text>
<text x="207.4" y="109">3V3</text>
<text x="123.6" y="128.7">5VCC</text>
<text x="210.3" y="164.2">Title</text>
<text x="217.6" y="166">&lt;Title&gt;</text>
<text x="210.3" y="169.7">Size</text>
<text x="212.1" y="171.5">B</text>
<text x="217.6" y="169.7">Document</text>
<text x="217.6" y="171.5">&lt;Doc&gt;</text>
<text x="226.4" y="169.7">Number</text>
<text x="270.7" y="169.7">Rev</text>
<text x="272.5" y="171.5">&lt;RevCode&gt;</text>
<text x="210.3" y="175.2">Date:</text>
<text x="219.8" y="175.2">Wednesday, May 19, 2021</text>
<text x="246.9" y="175.2">Sheet</text>
<text x="256" y="175.2">1</text>
<text x="261.5" y="175.2">of</text>
<text x="267" y="175.2">1</text>
</g>
<g font-size="1.6" fill="#f00">
<text x="37.1" y="34.7">SDA</text>
<text x="37.1" y="32.9">SCL</text>
<text x="37.1" y="31.1">D0/A0</text>
<text x="77.9" y="35.6">SDA</text>
<text x="77.9" y="33.8">SCL</text>
<text x="77.9" y="32">D2/A2</text>
<text x="130.2" y="45.1">D1/A1</text>
<text x="130.2" y="43.3">D0/A0</text>
<text x="130.2" y="46.9">D2/A2</text>
<text x="239.4" y="45.9">TX</text>
<text x="130.2" y="48.8">D3/A3</text>
<text x="130.2" y="50.6">SDA</text>
<text x="130.2" y="52.5">SCL</text>
<text x="183.8" y="48.3">MOSI</text>
<text x="183.8" y="50.1">MISO</text>
<text x="183.8" y="51.9">SCK</text>
<text x="183.8" y="53.7">CS</text>
<text x="37.3" y="59.4">SDA</text>
<text x="37.3" y="57.6">SCL</text>
<text x="37.3" y="55.8">D1/A1</text>
<text x="78.1" y="59.2">SDA</text>
<text x="78.1" y="57.4">SCL</text>
<text x="78.1" y="55.6">D3/A3</text>
<text x="130.2" y="54.3">TX</text>
<text x="40.9" y="118.5">OSC2</text>
<text x="62.5" y="119.8">TXD</text>
<text x="62.7" y="121.6">RXD</text>
<text x="100.8" y="124.9">MISO</text>
<text x="100.8" y="123.1">CS</text>
<text x="123.6" y="125.4">TXD</text>
<text x="63.8" y="130.3">OSC2</text>
<text x="100.8" y="130.3">INT</text>
<text x="100.8" y="128.5">SCK</text>
<text x="100.8" y="126.7">MOSI</text>
<text x="124" y="130.9">RXD</text>
<text x="40.9" y="134.9">OSC1</text>
<text x="64" y="132.5">OSC1</text>
</g>
<text font-size="1.5" x="233.9" y="161">Accelerometer</text>
<g font-size="1.3">
<text x="29.3" y="1.4">5</text>
<text x="84.1" y="1.4">4</text>
<text x="139" y="1.4">3</text>
<text x="193.8" y="1.4">2</text>
<text x="248.7" y="1.4">1</text>
<text x=".5" y="24.7">D</text>
<text x="276.6" y="24.7">D</text>
<text x=".5" y="68.2">C</text>
<text x="276.6" y="68.2">C</text>
<text x=".5" y="111.6">B</text>
<text x="276.6" y="111.6">B</text>
<text x=".5" y="155">A</text>
<text x="276.6" y="155">A</text>
<text x="29.3" y="177">5</text>
<text x="84.1" y="177">4</text>
<text x="139" y="177">3</text>
<text x="193.8" y="177">2</text>
<text x="248.7" y="177">1</text>
</g>
</svg>
